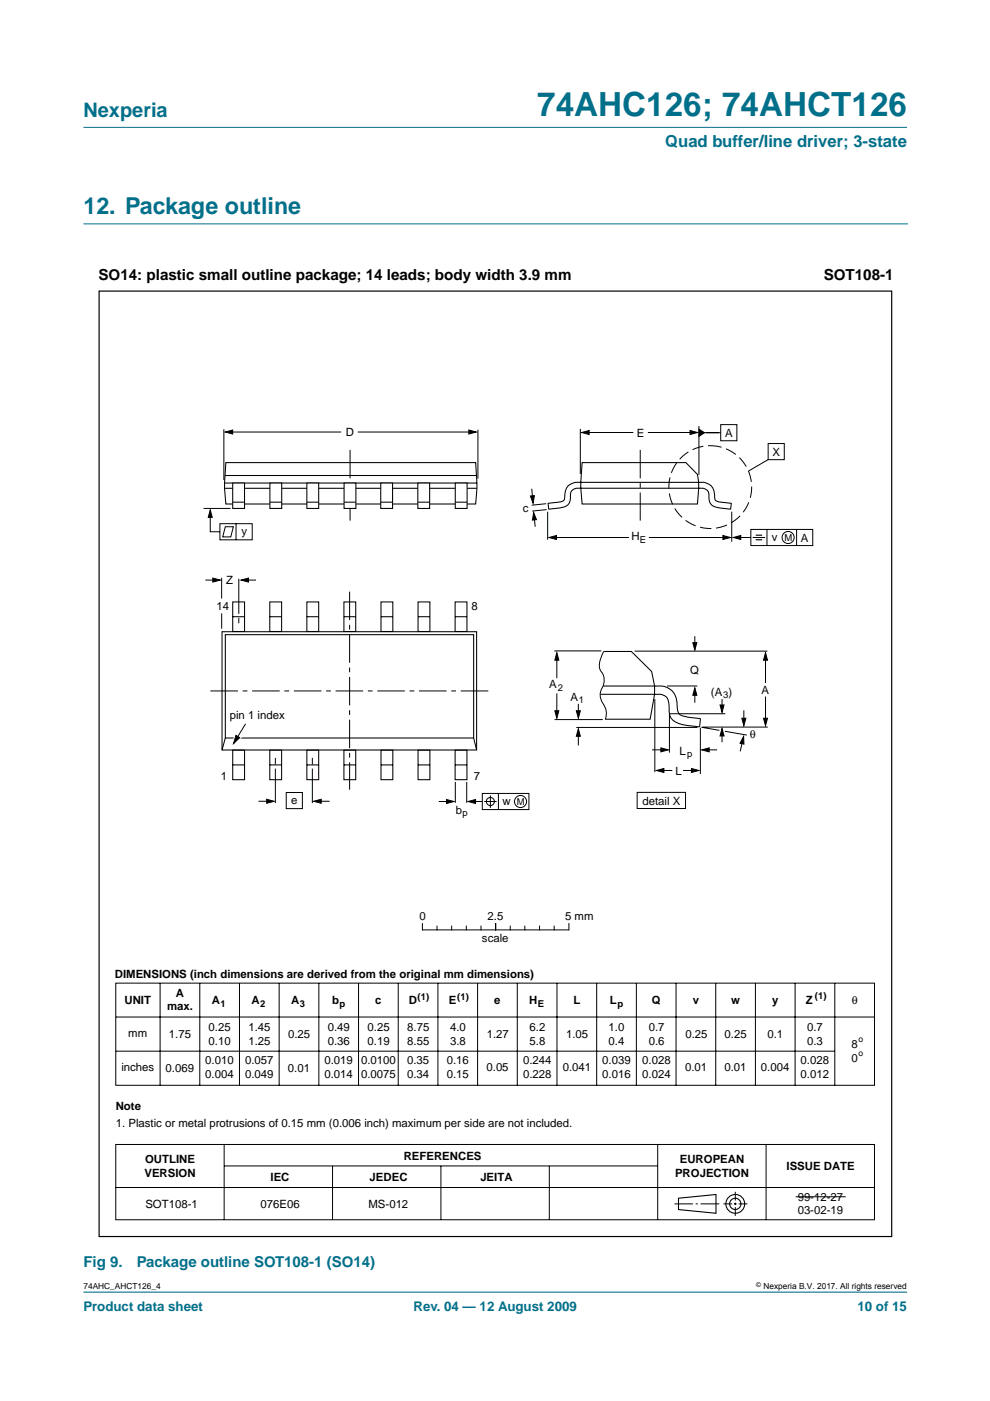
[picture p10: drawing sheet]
<svg xmlns="http://www.w3.org/2000/svg" width="210mm" height="297mm" viewBox="0 0 210 297" stroke-linecap="round" stroke-linejoin="round" font-family="sans-serif">
<path d="M17.7 47.5h174.7M192.3 273.9h-174.6" fill="none" stroke="#00708a" stroke-width=".21"/>
<path d="M17.7 27h174.6z" fill="#00708a" stroke="#00708a" stroke-width=".21"/>
<path d="M47.9 98.1h53l.2 5.4-.2 3.4h-53l-.3-3.4zM123.4 98.1h22l2.5 2.5 .2 1.7-.2 4.6h-24.5l-.3-4.6zM47.6 103.5h53.5M47.6 102.4h53.5M47.7 100.8h53.3M116.2 106.7h.5a5.7 5.7 0 0 0 2.9-.7l.1-.8a2.81 2.81 0 0 1 3.5-2.9h24.9a2.83 2.83 0 0 1 3.4 2.9l.1 .6a1.5 1.5 0 0 0 1.6 .7l1.8 .2-.1 1.2h-.2a9.9 9.9 0 0 1-3.7-.7 2.53 2.53 0 0 1-.7-2.5 1.7 1.7 0 0 0-2.1-1.2h-25.1a1.7 1.7 0 0 0-2.2 1.8 2.11 2.11 0 0 1-2.3 2.4l-2.2 .2zM47.1 133.9h54v25.1h-54zM47.8 134.6h52.6v21.9h-52.6zM128 138.1h5.9l4.3 4.3 .6 3v1.8l-1 5.3h-9.5M47.8 156.5l-.7 2.5M100.4 156.5l.7 2.5M127.9 145.4l10.9 .1a3.9 3.9 0 0 1 4.6 2.6l.2 1.3a2.48 2.48 0 0 0 .7 2.2l1.2 .4 3 .4-.2 1.6a11.9 11.9 0 0 1-5.4-1.1 2.55 2.55 0 0 1-1-2.5v-.6a2.28 2.28 0 0 0-2.9-2.6h-11.7" fill="none" stroke="#000" stroke-width=".22"/>
<g fill="none" stroke="#000" stroke-width=".21">
<path d="M47.5 91v10.8M48.7 91.6h23.6M75.9 91.6h24.2M101.3 91.1v10.4M123 90.9v9.6M124 91.7h10.3M137.4 91.7h9.7M148.2 90.3v10.4M148.8 91.7h4M152.8 90h3.4v3.4h-3.4zM162.9 94h3.4v3.5h-3.4zM162.9 97.4l-4.2 2.5"/>
<path d="M112.7 103.6l.3 2.6M113.2 109.2l.3 2.5M115.8 106.8l-3.1 .3M115.9 108l-3.1 .4M116.1 108.5v5.9M117.2 114h16.2M137.6 114h16.3M155.1 108.5v6.4M156.4 114h2.8M159.2 112.2h13.1v3.5h-13.1zM159.6 114h2.6M162.6 112.2v3.5"/>
<path d="M168.9 112.2v3.5M43.5 123h2.6M47 122.5v4.4M50.6 122.7v7.4M50.6 131v1.1M51.7 123h2.6M117.5 138h10M118.1 138.9v4.9M128 138.1a4.8 4.8 0 0 0-.7 4 3.4 3.4 0 0 1 .1 4.3 3.5 3.5 0 0 0 .8 3.3 3.3 3.3 0 0 1 .2 2.8M134.5 138.1h28.2M147.3 134.9v2.3M162.3 139.2v5.6"/>
<path d="M117.6 152.6h10.2M118.1 147v4.5M122.2 154.2h25.7M122.6 149.2v2.6M122.6 155.5v2.6M138.2 159h2.4M138.8 148.2v15.5M141.4 145.4h6.5M141.9 151.3v8.3M142.1 151.3h11.7M147.3 146.5v2.5M148.5 154.3v9.8"/>
<path d="M148.7 154.2l3.8 .6M148.9 154.2h13.9M149.7 159h2.3M153.1 155.5v1.9M153.1 148.2v1.9M153.7 155l4.7 .8M157.5 156.7l-.6 2.6M157.7 150.6v2.6M162.3 147.7v5.2M54.8 169.9h2.6M60.7 168h3.4v3.4h-3.4zM66.2 160.7v1.4"/>
<path d="M66.2 163v7.3M67.3 169.9h2.6M93 169.9h2.6M96.5 165.8v4.4M99 165.8v4.4M100.1 169.9h2.2M102.3 168.2h9.8v3.4h-9.8zM102.7 169.9h2.6M104 168.6v2.7M105.7 168.2v3.4M135.1 168h10.2v3.4h-10.2zM140 163.4h2.5"/>
<path d="M144.8 163.4h2.6M24.5 208.4h160.9v21.7h-160.9zM24.6 215.6h160.8M33.9 208.4v21.7M42.4 208.4v21.7M50.8 208.4v21.7M59.2 208.4v21.7M67.6 208.4v21.7M76 208.4v21.7M84.4 208.4v21.7M92.8 208.4v21.7M101.3 208.4v21.7"/>
<path d="M109.7 208.4v21.7M118.1 208.4v21.7M126.5 208.4v21.7M134.9 208.4v21.7M143.3 208.4v21.7M151.8 208.4v21.7M160.2 208.4v21.7M168.6 208.4v21.7M177 208.4v21.7M24.6 222.9h152.4M24.5 242.7h160.9v15.9h-160.9zM24.5 251.8h160.9"/>
<path d="M47.5 242.7v15.9M47.5 247.2h91.9M70.5 247.2v11.4M93.5 247.2v11.4M116.5 247.2v11.4M139.4 242.7v15.9M143 255.2h3.9M147.5 255.2h.4M148.5 255.2h4M153.4 255.2h1.8M155.6 255.2h.6M155.9 252.7v1.8"/>
<path d="M155.9 255v.5M155.9 255.9v1.9M156.6 255.2h1.9M162.4 242.7v15.9M168.7 253.7h10.6"/>
<circle cx="167.1" cy="114" r="1.28"/>
<circle cx="104" cy="169.9" r=".86"/>
<circle cx="110.4" cy="169.9" r="1.28"/>
</g>
<g fill="none" stroke="#000" stroke-width=".23">
<path d="M143.9 254l7.9-.7v3.9l-7.9-.7z"/>
<circle cx="155.9" cy="255.2" r="1.99"/>
<circle cx="155.9" cy="255.2" r="1.2"/>
</g>
<g fill="#000" stroke="#000" stroke-width=".21">
<path d="M47.8 91.6l1.5-.4v.8zM99.4 91.2l1.6 .4-1.6 .4zM123.3 91.7l1.6-.4v.8zM146.3 91.3l1.6 .4-1.6 .4zM148.2 91l1.2 .7-1.2 .8zM112.5 105.2l.8-.1-.3 1.6zM113.1 108.6l.6 1.6-.8 .1zM116.4 114l1.6-.5v.9zM153.3 113.5l1.6 .5-1.6 .4zM155.5 114l1.6-.5v.9zM45.1 122.6l1.6 .4-1.6 .4zM51.1 123l1.6-.4v.8z"/>
<path d="M118.1 138.4l.4 1.6h-.9zM146.9 136.3h.8l-.4 1.5zM162.3 138.4l.4 1.6h-.8zM117.6 150.7h.9l-.4 1.6zM122.6 154.5l.4 1.6h-.8zM122.2 150.7h.8l-.4 1.6zM140.1 158.6l1.6 .4-1.6 .4zM147.3 145.8l.4 1.6h-.8zM148.8 159l1.6-.4v.8zM153.1 154.5l.4 1.5h-.8zM152.7 149.5h.8l-.4 1.6zM157.7 156.1v1.7l-.8-.2z"/>
<path d="M157.3 152.3h.8l-.4 1.6zM161.9 152.3h.8l-.4 1.6zM56.5 169.5l1.6 .4-1.6 .4zM66.5 169.9l1.6-.4v.8zM94.7 169.5l1.6 .4-1.6 .5zM99.2 169.9l1.6-.4v.9zM139.2 163.4l1.6-.5v.9zM146.6 162.9l1.6 .5-1.6 .4z"/>
</g>
<path d="M160.2 113.5h1.4M160.2 114.4h1.4" fill="none" stroke="#000" stroke-width=".24"/>
<path d="M44.6 146.5h59.5" fill="none" stroke="#000" stroke-width=".21" stroke-dasharray="5.8 1 1 1" stroke-linecap="butt"/>
<path d="M74.2 95.4v15M135.7 95.4v15M74.1 125.4v42" fill="none" stroke="#000" stroke-width=".21" stroke-dasharray="6 1 1 1" stroke-linecap="butt"/>
<circle cx="150.6" cy="103.3" r="8.8" fill="none" stroke="#000" stroke-width=".21" stroke-dasharray="2.4 1" stroke-linecap="butt"/>
<path d="M65.1 102.4h2.5v5.4h-2.5z" fill="#fff" stroke="#000" stroke-width=".22"/>
<path d="M65.1 106.5h2.5" fill="none" stroke="#000" stroke-width=".22"/>
<path d="M57.2 102.4h2.5v5.4h-2.5z" fill="#fff" stroke="#000" stroke-width=".22"/>
<path d="M57.2 106.5h2.5" fill="none" stroke="#000" stroke-width=".22"/>
<path d="M49.3 102.4h2.5v5.4h-2.5z" fill="#fff" stroke="#000" stroke-width=".22"/>
<path d="M49.3 106.5h2.5" fill="none" stroke="#000" stroke-width=".22"/>
<g fill="#fff" stroke="#000" stroke-width=".22">
<path d="M88.6 102.4h2.5v5.4h-2.5z"/>
<path d="M73 102.4h2.5v5.4h-2.5z"/>
<path d="M80.7 102.4h2.5v5.4h-2.5z"/>
</g>
<path d="M80.7 106.5h2.5" fill="none" stroke="#000" stroke-width=".22"/>
<path d="M96.5 102.4h2.5v5.4h-2.5z" fill="#fff" stroke="#000" stroke-width=".22"/>
<g fill="none" stroke="#000" stroke-width=".22">
<path d="M73 106.5h2.5M88.6 106.5h2.5M96.5 106.5h2.5M49.3 127.6h2.6v6.3h-2.6zM49.3 130.8h2.6M57.2 127.6h2.5v6.3h-2.5zM57.2 130.8h2.5M65.1 127.6h2.5v6.3h-2.5zM65.1 130.8h2.5M72.9 127.6h2.5v6.3h-2.5zM72.9 130.8h2.5M80.8 127.6h2.5v6.3h-2.5z"/>
<path d="M80.8 130.8h2.5M88.6 127.6h2.5v6.3h-2.5zM88.6 130.8h2.5M96.5 127.6h2.5v6.3h-2.5zM96.5 130.8h2.5M49.3 159h2.6v6.3h-2.6zM57.2 159h2.5v6.3h-2.5zM65.1 159h2.5v6.3h-2.5zM72.9 159h2.5v6.3h-2.5zM80.8 159h2.5v6.3h-2.5zM88.6 159h2.5v6.3h-2.5zM96.5 159h2.5v6.3h-2.5z"/>
<path d="M49.3 162.2h2.6M57.2 162.2h2.5M65.1 162.2h2.5M72.9 162.2h2.5M80.8 162.2h2.5M88.6 162.2h2.5M96.5 162.2h2.5"/>
</g>
<path d="M44.6 108.1l.4 1.6h-.8z" fill="#000" stroke="#000" stroke-width=".21"/>
<path d="M43.1 107.8h5.8M44.6 108.7v4h2M46.6 111h6.9v3.5h-6.9zM47.8 111.7h1.7l-.6 2.1h-1.7zM50 111v3.5M58.4 160.7v1.4M58.4 163v7.3" fill="none" stroke="#000" stroke-width=".21"/>
<path d="M49.7 155.4l1.7 .9-2.2 1.8z" fill="#fff"/>
<g fill="none" stroke="#000" stroke-width=".21">
<path d="M47 130.1v3.2M52.1 153.5l-2.6 4.1M89.6 195.8v1.4M89.6 197.2h30.9M92.7 196.4v.8M95.8 196.4v.8M98.9 196.4v.8M102 196.4v.8M105.1 195.8v1.4M108.2 196.4v.8M111.3 196.4v.8M114.4 196.4v.8"/>
<path d="M117.5 196.4v.8M120.6 195.8v1.4"/>
</g>
<path d="M50 155.9l.8 .5-1.3 1.2z" fill="#000" stroke="#000" stroke-width=".21"/>
<path d="M21 61.7h168.1v200.5h-168.1z" fill="none" stroke="#000" stroke-width=".25"/>
<text font-size="7.1" fill="#00708a" x="113.9" y="24.7">74AHC126; 74AHCT126</text>
<text font-size="4.9" fill="#00708a" x="17.7" y="45.5">12. Package outline</text>
<text font-size="4.2" fill="#00708a" x="17.7" y="24.9">Nexperia</text>
<text font-size="3.5" fill="#00708a" x="141.1" y="31.1">Quad buffer/line driver; 3-state</text>
<g font-size="3.2">
<text x="20.9" y="59.3">SO14: plastic small outline package; 14 leads; body width 3.9 mm</text>
<text x="174.6" y="59.4">SOT108-1</text>
</g>
<g font-size="3.2" fill="#00708a">
<text x="17.7" y="268.7">Fig 9.</text>
<text x="29" y="268.7">Package outline SOT108-1 (SO14)</text>
</g>
<g font-size="2.8" fill="#00708a">
<text x="17.7" y="278">Product data sheet</text>
<text x="87.7" y="278">Rev. 04 — 12 August 2009</text>
<text x="181.8" y="278">10 of 15</text>
</g>
<g font-size="2.4">
<text x="73.3" y="92.5">D</text>
<text x="135" y="92.6">E</text>
<text x="153.7" y="92.6">A</text>
<text x="163.8" y="96.6">X</text>
<text x="51.2" y="113.5">y</text>
<text x="110.9" y="108.6">c</text>
<text x="133.9" y="114.6">H</text>
<text x="163.7" y="114.7">v</text>
<text x="169.8" y="114.8">A</text>
<text x="47.9" y="123.8">Z</text>
<text x="45.9" y="129.4">14</text>
<text x="100" y="129.3">8</text>
<text x="146.4" y="142.8">Q</text>
<text x="116.5" y="145.9">A</text>
<text x="120.9" y="148.5">A</text>
<text x="150.7" y="147.5">(A )</text>
<text x="161.5" y="147.2">A</text>
<text x="48.7" y="152.5">pin 1 index</text>
<text x="144.1" y="160">L</text>
<text x="159" y="156.4">θ</text>
<text x="46.8" y="165.3">1</text>
<text x="100.5" y="165.3">7</text>
<text x="143.2" y="164.3">L</text>
<text x="61.7" y="170.4">e</text>
<text x="96.6" y="172.6">b</text>
<text x="106.5" y="170.7">w</text>
<text x="136.2" y="170.6">detail X</text>
<text x="88.9" y="195.1">0</text>
<text x="103.4" y="195.1">2.5</text>
<text x="119.8" y="195.1">5 mm</text>
<text x="102.2" y="199.8">scale</text>
<text x="24.3" y="207.3">DIMENSIONS (inch dimensions are derived from the original mm dimensions)</text>
<text x="26.4" y="213">UNIT</text>
<text x="35.4" y="214.2">max.</text>
<text x="37.3" y="211.3">A</text>
<text x="44.9" y="213">A</text>
<text x="53.3" y="213">A</text>
<text x="61.7" y="213">A</text>
<text x="70.4" y="213">b</text>
<text x="79.6" y="213">c</text>
<text x="86.7" y="213">D</text>
<text x="95.2" y="213">E</text>
<text x="104.8" y="213">e</text>
<text x="112.2" y="213">H</text>
<text x="121.6" y="213">L</text>
<text x="129.3" y="213">L</text>
<text x="138.2" y="213">Q</text>
<text x="146.9" y="213">v</text>
<text x="155" y="213">w</text>
<text x="163.7" y="213">y</text>
<text x="170.9" y="213">Z</text>
<text x="180.6" y="213">θ</text>
<text x="27.2" y="219.9">mm</text>
<text x="35.8" y="220.1">1.75</text>
<text x="44.2" y="218.6">0.25</text>
<text x="44.2" y="221.6">0.10</text>
<text x="52.7" y="218.6">1.45</text>
<text x="52.7" y="221.6">1.25</text>
<text x="61.1" y="220.2">0.25</text>
<text x="69.5" y="218.6">0.49</text>
<text x="69.5" y="221.6">0.36</text>
<text x="77.9" y="218.6">0.25</text>
<text x="77.9" y="221.6">0.19</text>
<text x="86.3" y="218.6">8.75</text>
<text x="86.3" y="221.6">8.55</text>
<text x="95.4" y="218.6">4.0</text>
<text x="95.4" y="221.6">3.8</text>
<text x="103.2" y="220.1">1.27</text>
<text x="112.3" y="218.6">6.2</text>
<text x="112.3" y="221.6">5.8</text>
<text x="120" y="220.1">1.05</text>
<text x="129.1" y="218.6">1.0</text>
<text x="129.1" y="221.6">0.4</text>
<text x="137.5" y="218.6">0.7</text>
<text x="137.5" y="221.6">0.6</text>
<text x="145.3" y="220.1">0.25</text>
<text x="153.6" y="220.1">0.25</text>
<text x="162.7" y="220.1">0.1</text>
<text x="171.1" y="218.6">0.7</text>
<text x="171.1" y="221.6">0.3</text>
<text x="25.7" y="227.1">inches</text>
<text x="35.1" y="227.2">0.069</text>
<text x="43.5" y="225.7">0.010</text>
<text x="52" y="225.7">0.057</text>
<text x="61" y="227.2">0.01</text>
<text x="68.8" y="225.7">0.019</text>
<text x="76.5" y="225.7">0.0100</text>
<text x="86.3" y="225.7">0.35</text>
<text x="94.7" y="225.7">0.16</text>
<text x="103.2" y="227.1">0.05</text>
<text x="110.9" y="225.7">0.244</text>
<text x="119.3" y="227.1">0.041</text>
<text x="127.7" y="225.7">0.039</text>
<text x="136.2" y="225.7">0.028</text>
<text x="145.3" y="227.1">0.01</text>
<text x="153.6" y="227.1">0.01</text>
<text x="161.3" y="227.1">0.004</text>
<text x="169.8" y="225.7">0.028</text>
<text x="180.6" y="222.2">8</text>
<text x="180.6" y="225.2">0</text>
<text x="43.5" y="228.6">0.004</text>
<text x="52" y="228.6">0.049</text>
<text x="68.8" y="228.6">0.014</text>
<text x="76.5" y="228.6">0.0075</text>
<text x="86.3" y="228.6">0.34</text>
<text x="94.7" y="228.6">0.15</text>
<text x="110.9" y="228.6">0.228</text>
<text x="127.7" y="228.6">0.016</text>
<text x="136.2" y="228.6">0.024</text>
<text x="169.8" y="228.6">0.012</text>
<text x="24.5" y="235.3">Note</text>
<text x="24.5" y="239">1. Plastic or metal protrusions of 0.15 mm (0.006 inch) maximum per side are not included.</text>
<text x="85.6" y="245.9">REFERENCES</text>
<text x="30.6" y="249.5">VERSION</text>
<text x="30.8" y="246.6">OUTLINE</text>
<text x="57.4" y="250.5">IEC</text>
<text x="78.4" y="250.5">JEDEC</text>
<text x="101.8" y="250.5">JEITA</text>
<text x="143.1" y="249.5">PROJECTION</text>
<text x="144.1" y="246.6">EUROPEAN</text>
<text x="166.8" y="248.1">ISSUE DATE</text>
<text x="30.8" y="256.1">SOT108-1</text>
<text x="55.2" y="256.1">076E06</text>
<text x="78.1" y="256.1">MS-012</text>
<text x="169.1" y="254.6">99-12-27</text>
<text x="169.1" y="257.5">03-02-19</text>
</g>
<g font-size="2">
<text x="135.7" y="115.1">E</text>
<text x="166.3" y="114.7">M</text>
<text x="118.3" y="146.4">2</text>
<text x="122.7" y="149">1</text>
<text x="153.3" y="148">3</text>
<text x="145.7" y="160.5">p</text>
<text x="98.1" y="173">p</text>
<text x="109.6" y="170.7">M</text>
<text x="46.8" y="213.4">1</text>
<text x="55.2" y="213.4">2</text>
<text x="63.6" y="213.4">3</text>
<text x="72" y="213.4">p</text>
<text x="88.5" y="212">(1)</text>
<text x="97" y="212">(1)</text>
<text x="114" y="213.4">E</text>
<text x="130.9" y="213.4">p</text>
<text x="172.8" y="211.9">(1)</text>
</g>
<g font-size="1.8">
<text x="182" y="221">o</text>
<text x="182" y="223.9">o</text>
<text x="17.7" y="273.4">74AHC_AHCT126_4</text>
<text x="161.9" y="273.4">Nexperia B.V. 2017. All rights reserved</text>
</g>
<text font-size="1.4" x="160.4" y="272.9">©</text>
</svg>
